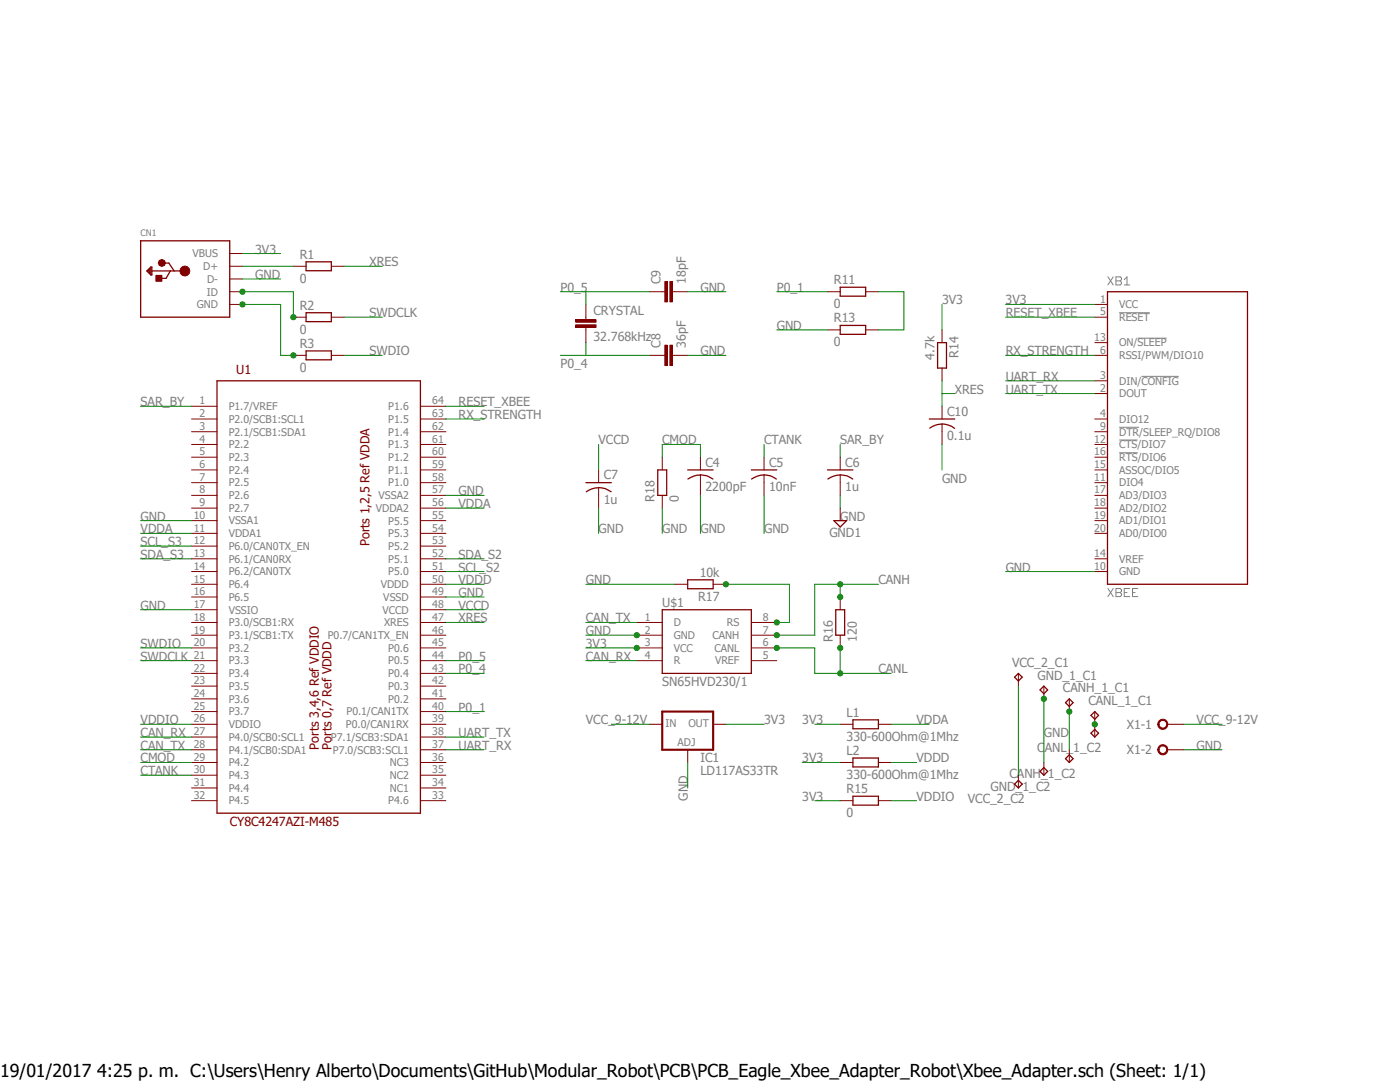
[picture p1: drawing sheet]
<svg xmlns="http://www.w3.org/2000/svg" width="279mm" height="216mm" viewBox="0 0 279 216" stroke-linecap="round" stroke-linejoin="round" font-family="sans-serif">
<path d="M27.4 45.3l224.6 120.2M252 45.3l-224.6 120.2" fill="none" stroke="#fff" stroke-width=".2"/>
<g fill="none" stroke="#808080" stroke-width=".2">
<path d="M221.1 55.2l1.1 1.7M222.2 55.2l-1.1 1.7M222.7 55.2h.9l.2 .3v.3l-.2 .2 .2 .3v.3l-.2 .3h-.9zM222.7 56h.9M224.4 56.9h1.1M224.4 55.8l.5-.6v1.7M223.4 62.4h6M227 67.5h5.8M227.8 75.1h7.4M223.4 85.3h3.9M223.4 87.8h3.6M223.4 90.3h3.7"/>
<path d="M221.1 117.4l1.1 1.6M222.2 117.4l-1.1 1.6M222.7 117.4h.9l.2 .3v.3l-.2 .2 .2 .3v.3l-.2 .2h-.9zM222.7 118.2h.9M224.4 118.2h.5M225.5 117.4h-1.1v1.6h1.1M226 118.2h.5M227.1 117.4h-1.1v1.6h1.1"/>
</g>
<g fill="none" stroke="#800000" stroke-width=".2">
<path d="M38.2 81.1h5.1M38.2 83.6h5.1M38.2 86.1h5.1M38.2 88.7h5.1M38.2 91.2h5.1M38.2 93.8h5.1M38.2 96.3h5.1M38.2 98.8h5.1M83.9 81.1h5.1M83.9 83.6h5.1M83.9 86.1h5.1M83.9 88.7h5.1"/>
<path d="M83.9 91.2h5.1M83.9 93.8h5.1M83.9 96.3h5.1M83.9 98.8h5.1M38.2 101.4h5.1M38.2 103.9h5.1M38.2 106.4h5.1M38.2 109h5.1M38.2 111.5h5.1M38.2 114h5.1M38.2 116.6h5.1M38.2 119.1h5.1"/>
<path d="M83.9 101.4h5.1M83.9 103.9h5.1M83.9 106.4h5.1M83.9 109h5.1M83.9 111.5h5.1M83.9 114h5.1M83.9 116.6h5.1M83.9 119.1h5.1M38.2 121.7h5.1M38.2 124.2h5.1M38.2 126.7h5.1M38.2 129.3h5.1"/>
<path d="M38.2 131.8h5.1M38.2 134.4h5.1M38.2 136.9h5.1M38.2 139.4h5.1M83.9 121.7h5.1M83.9 124.2h5.1M83.9 126.7h5.1M83.9 129.3h5.1M83.9 131.8h5.1M83.9 134.4h5.1M83.9 136.9h5.1M83.9 139.4h5.1"/>
<path d="M127.1 124.2h5.1M127.1 126.7h5.1M127.1 129.3h5.1M127.1 131.8h5.1M149.9 124.2h5.1M149.9 126.7h5.1M149.9 129.3h5.1M149.9 131.8h5.1M38.2 142h5.1M38.2 144.5h5.1M38.2 147.1h5.1M38.2 149.6h5.1"/>
<path d="M38.2 152.1h5.1M38.2 154.7h5.1M38.2 157.2h5.1M38.2 159.8h5.1M83.9 142h5.1M83.9 144.5h5.1M83.9 147.1h5.1M83.9 149.6h5.1M83.9 152.1h5.1M83.9 154.7h5.1M83.9 157.2h5.1M83.9 159.8h5.1"/>
</g>
<path d="M28 48h17.8v15.3h-17.7v-15.3M29.3 54.1l.8-.8h.2v1.6h-.2zM29.5 54.1l.4-.4v.8l-.2-.4M30.1 53.3v1.4M30.3 54.1h6.6M32.7 52.5h1l1.1 1.6M34 54.1l-.9 1.4h-1.1M43.3 76h40.6v86.3h-40.6zM132.2 121.7h17.7v12.7h-17.7z" fill="none" stroke="#800000" stroke-width=".25"/>
<circle cx="36.9" cy="54.1" r="1" fill="#800000"/>
<circle cx="36.9" cy="54.1" r="1" fill="none" stroke="#800000" stroke-width=".2"/>
<circle cx="32.3" cy="52.5" r=".71" fill="#800000"/>
<circle cx="32.3" cy="52.5" r=".71" fill="none" stroke="#800000" stroke-width=".2"/>
<path d="M31.1 54.9h1.2v1.2h-1.2z" fill-rule="evenodd" fill="#800000"/>
<g fill="none" stroke="#800000" stroke-width=".2">
<path d="M31.1 54.9h1.2v1.2h-1.2zM45.8 53.1h2.6M45.8 55.7h2.6M45.8 50.6h2.6M45.8 58.2h2.6M58.5 53.1h2.6M66.1 53.1h2.6M165.1 58.2h2.6M172.8 58.2h2.5M45.8 60.7h2.6M58.5 63.3h2.6M58.5 70.9h2.6"/>
<path d="M66.1 63.3h2.6M66.1 70.9h2.6M116.9 63.3v.5M116.9 65.3v.5M165.1 65.8h2.6M172.8 65.8h2.5M132.2 91.2v2.6M132.2 98.8v2.6M139.8 91.2v2.6M139.8 94.8v4M152.5 91.2v2.6M152.5 94.8v4"/>
<path d="M167.7 91.2v2.6M167.7 94.8v4M134.7 116.6h2.5M142.3 116.6h2.6M167.7 101.4v2.5M167.7 119.1v2.6M167.7 126.7v2.6M203.2 134.4v2.5M208.3 136.9v2.5M213.4 139.4v2.6M218.5 142v2.5"/>
</g>
<g fill="none" stroke="#800000" stroke-width=".25">
<path d="M61.1 52.2h5v1.8h-5zM167.7 57.3h5.1v1.8h-5.1zM61.1 62.4h5v1.8h-5zM61.1 70h5v1.8h-5zM167.7 64.9h5.1v1.8h-5.1zM131.3 93.8h1.8v5h-1.8zM137.2 93.8h5.1M139.8 94.7a4 4 0 0 1 2.5 .9M139.8 94.8a4.4 4.4 0 0 0-2.5 .8M149.9 93.8h5.1M152.5 94.7a3.8 3.8 0 0 1 2.4 .9M152.5 94.8a4.4 4.4 0 0 0-2.5 .8"/>
<path d="M165.1 93.8h5.1M167.7 94.7a3.8 3.8 0 0 1 2.5 .9M167.7 94.8a4.4 4.4 0 0 0-2.5 .8M137.2 115.7h5.1v1.8h-5.1zM166.4 103.9h2.6l-1.3 1.3zM166.8 121.7h1.8v5h-1.8zM203.2 134.4l.8 .7-.8 .8-.7-.8zM207.6 137.7l.7-.8 .8 .8-.8 .7zM212.6 140.2l.8-.8 .8 .8-.8 .8zM218.5 142l.7 .7-.7 .8-.8-.8z"/>
</g>
<path d="M114.9 64.8h4.1v.5h-4.1z" fill-rule="evenodd" fill="#800000"/>
<path d="M114.9 64.8h4.1v.5h-4.1z" fill="none" stroke="#800000" stroke-width=".2"/>
<path d="M114.9 63.8h4.1v.5h-4.1z" fill-rule="evenodd" fill="#800000"/>
<path d="M114.9 63.8h4.1v.5h-4.1zM116.9 60.7v2.6M116.9 65.8v2.6M132.2 70.9h.5M134.2 70.9h.5" fill="none" stroke="#800000" stroke-width=".2"/>
<path d="M133.7 68.9h.5v4h-.5z" fill-rule="evenodd" fill="#800000"/>
<path d="M133.7 68.9h.5v4h-.5z" fill="none" stroke="#800000" stroke-width=".2"/>
<path d="M132.7 68.9h.5v4h-.5z" fill-rule="evenodd" fill="#800000"/>
<path d="M132.2 58.2h.5M134.2 58.2h.5M129.6 70.9h2.6M132.7 68.9h.5v4h-.5zM134.7 70.9h2.5" fill="none" stroke="#800000" stroke-width=".2"/>
<path d="M133.7 56.2h.5v4h-.5z" fill-rule="evenodd" fill="#800000"/>
<path d="M133.7 56.2h.5v4h-.5z" fill="none" stroke="#800000" stroke-width=".2"/>
<path d="M132.7 56.2h.5v4h-.5z" fill-rule="evenodd" fill="#800000"/>
<g fill="none" stroke="#800000" stroke-width=".2">
<path d="M129.6 58.2h2.6M132.7 56.2h.5v4h-.5zM134.7 58.2h2.5M188 65.8v2.6M188 73.4v2.6M119.5 93.8v2.5M119.5 97.3v4.1M188 81.1v2.5M188 84.6v4.1M129.6 144.5h2.6M137.2 149.6v2.5M142.3 144.5h2.6"/>
<path d="M167.7 144.5h2.5M167.7 152.1h2.5M167.7 159.8h2.5M175.3 144.5h2.5M175.3 152.1h2.5M175.3 159.8h2.5M233 144.5h.7"/>
</g>
<path d="M187.1 68.4h1.8v5h-1.8zM116.9 96.3h5.1M119.5 97.3a4 4 0 0 1 2.5 .8M119.5 97.3a4.1 4.1 0 0 0-2.5 .8M185.5 83.6h5M188 84.6a4.5 4.5 0 0 1 2.5 .9M188 84.6a4.1 4.1 0 0 0-2.5 .8M170.2 143.6h5.1v1.8h-5.1zM170.2 151.3h5.1v1.7h-5.1zM170.2 158.9h5.1v1.8h-5.1z" fill="none" stroke="#800000" stroke-width=".25"/>
<path d="M132.2 142h10.1v7.6h-10.1z" fill="none" stroke="#800000" stroke-width=".42"/>
<path d="M231.4 143.8a1.01 1.01 0 0 1 1.6 .2 1.01 1.01 0 0 1-.7 1.5 1.01 1.01 0 0 1-1.2-1h.2a.78 .78 0 0 1 1.1-.6 .78 .78 0 0 1 .2 1.2 .78 .78 0 0 1-1.2-.3l-.1-.3h-.2z" fill-rule="evenodd" fill="#800000"/>
<path d="M231.4 143.8a1.01 1.01 0 0 1 1.6 .2 1.01 1.01 0 0 1-.7 1.5 1.01 1.01 0 0 1-1.2-1h.2a.78 .78 0 0 1 1.1-.6 .78 .78 0 0 1 .2 1.2 .78 .78 0 0 1-1.2-.3l-.1-.3h-.2zM233 149.6h.7M233.7 144.5h2.6" fill="none" stroke="#800000" stroke-width=".2"/>
<path d="M231.4 148.8a1.01 1.01 0 0 1 1.6 .3 1.01 1.01 0 0 1-.7 1.5 1.01 1.01 0 0 1-1.2-1h.2a.78 .78 0 0 1 1.1-.7 .78 .78 0 0 1 .2 1.3 .78 .78 0 0 1-1.2-.3l-.1-.3h-.2z" fill-rule="evenodd" fill="#800000"/>
<g fill="none" stroke="#800000" stroke-width=".2">
<path d="M218.5 60.7h2.5M218.5 78.5h2.5M218.5 76h2.5M218.5 63.3h2.5M218.5 70.9h2.5M218.5 68.4h2.5M218.5 83.6h2.5M218.5 86.1h2.5M218.5 96.3h2.5M218.5 88.7h2.5M218.5 93.8h2.5M218.5 91.2h2.5"/>
<path d="M218.5 98.8h2.5M218.5 114h2.5M218.5 111.5h2.5M218.5 101.4h2.5M218.5 103.9h2.5M218.5 106.4h2.5M203.2 154.7v2.5M208.3 152.1v2.6M213.4 149.6v2.5M218.5 144.5v2.6M231.4 148.8a1.01 1.01 0 0 1 1.6 .3 1.01 1.01 0 0 1-.7 1.5 1.01 1.01 0 0 1-1.2-1h.2a.78 .78 0 0 1 1.1-.7 .78 .78 0 0 1 .2 1.3 .78 .78 0 0 1-1.2-.3l-.1-.3h-.2zM233.7 149.6h2.6"/>
</g>
<path d="M221 58.2h28v58.4h-28zM203.2 155.7l.8 .8-.8 .7-.7-.7zM207.6 153.9l.7-.7 .8 .7-.8 .8zM212.6 151.4l.8-.8 .8 .8-.8 .7zM217.7 146.3l.8-.8 .7 .8-.7 .8z" fill="none" stroke="#800000" stroke-width=".25"/>
<path d="M48.4 58.2h10.1v5.1" fill="none" stroke="#008000" stroke-width=".2"/>
<circle cx="48.4" cy="58.2" r=".51" fill="#008000"/>
<circle cx="48.4" cy="58.2" r=".51" fill="none" stroke="#008000" stroke-width=".2"/>
<circle cx="58.5" cy="63.3" r=".51" fill="#008000"/>
<g fill="none" stroke="#008000" stroke-width=".2">
<path d="M48.4 60.7h7.6v10.2h2.5"/>
<circle cx="58.5" cy="63.3" r=".51"/>
</g>
<circle cx="48.4" cy="60.7" r=".51" fill="#008000"/>
<circle cx="48.4" cy="60.7" r=".51" fill="none" stroke="#008000" stroke-width=".2"/>
<circle cx="58.5" cy="70.9" r=".51" fill="#008000"/>
<g fill="none" stroke="#008000" stroke-width=".2">
<path d="M68.7 53.1h7.6M68.7 63.3h7.6M68.7 70.9h7.6M188 76v5.1M188 78.5h2.5M28.1 131.8h10.1M28.1 129.3h10.1M89 124.2h7.6M116.9 124.2h10.2M116.9 131.8h10.2M155 129.3h7.6v5.1h15.2M167.7 129.3v5.1"/>
<path d="M28.1 149.6h10.1M28.1 147.1h10.1"/>
<circle cx="58.5" cy="70.9" r=".51"/>
</g>
<circle cx="167.7" cy="134.4" r=".51" fill="#008000"/>
<circle cx="167.7" cy="134.4" r=".51" fill="none" stroke="#008000" stroke-width=".2"/>
<circle cx="167.7" cy="129.3" r=".51" fill="#008000"/>
<circle cx="167.7" cy="129.3" r=".51" fill="none" stroke="#008000" stroke-width=".2"/>
<circle cx="155" cy="129.3" r=".51" fill="#008000"/>
<circle cx="155" cy="129.3" r=".51" fill="none" stroke="#008000" stroke-width=".2"/>
<circle cx="218.5" cy="144.5" r=".51" fill="#008000"/>
<g fill="none" stroke="#008000" stroke-width=".2">
<path d="M144.9 116.6h12.7v7.6h-2.6"/>
<circle cx="218.5" cy="144.5" r=".51"/>
</g>
<circle cx="155" cy="124.2" r=".51" fill="#008000"/>
<circle cx="155" cy="124.2" r=".51" fill="none" stroke="#008000" stroke-width=".2"/>
<circle cx="144.9" cy="116.6" r=".51" fill="#008000"/>
<g fill="none" stroke="#008000" stroke-width=".2">
<path d="M167.7 119.1v-2.5h-5.1v10.1h-7.6"/>
<circle cx="144.9" cy="116.6" r=".51"/>
</g>
<circle cx="167.7" cy="116.6" r=".51" fill="#008000"/>
<circle cx="167.7" cy="116.6" r=".51" fill="none" stroke="#008000" stroke-width=".2"/>
<circle cx="167.7" cy="119.1" r=".51" fill="#008000"/>
<circle cx="167.7" cy="119.1" r=".51" fill="none" stroke="#008000" stroke-width=".2"/>
<circle cx="155" cy="126.7" r=".51" fill="#008000"/>
<g fill="none" stroke="#008000" stroke-width=".2">
<path d="M167.7 116.6h7.6M213.4 142v7.6"/>
<circle cx="155" cy="126.7" r=".51"/>
</g>
<circle cx="213.4" cy="142" r=".51" fill="#008000"/>
<g fill="none" stroke="#008000" stroke-width=".2">
<path d="M28.1 81.1h10.1M89 98.8h7.6M132.2 91.2v-2.5h7.6v2.5M152.5 88.7v2.5M167.7 88.7v2.5M28.1 103.9h10.1M28.1 121.7h10.1M116.9 126.7h10.2M28.1 152.1h10.1M28.1 154.7h10.1"/>
<circle cx="213.4" cy="142" r=".51"/>
</g>
<circle cx="127.1" cy="126.7" r=".51" fill="#008000"/>
<g fill="none" stroke="#008000" stroke-width=".2">
<path d="M48.4 55.7h7.6M137.2 58.2h7.7M137.2 70.9h7.7M155 65.8h10.1M139.8 98.8v7.6M152.5 98.8v7.6M167.7 98.8v2.6M188 88.7v5.1M89 119.1h7.6M116.9 116.6h17.8M119.5 101.4v5M132.2 101.4v5"/>
<path d="M200.7 114h17.8M208.3 139.4v12.7M137.2 152.1v5.1M236.3 149.6h7.6"/>
<circle cx="127.1" cy="126.7" r=".51"/>
</g>
<circle cx="208.3" cy="139.4" r=".51" fill="#008000"/>
<g fill="none" stroke="#008000" stroke-width=".2">
<path d="M116.9 129.3h10.2M144.9 144.5h7.6M160.1 152.1h7.6M162.6 144.5h5.1M162.6 159.8h5.1"/>
<circle cx="208.3" cy="139.4" r=".51"/>
</g>
<circle cx="127.1" cy="129.3" r=".51" fill="#008000"/>
<g fill="none" stroke="#008000" stroke-width=".2">
<path d="M48.4 50.6h7.6M48.4 53.1h10.1M111.8 58.2h17.8M116.9 58.2v2.5M155 58.2h10.1M175.3 58.2h5.1v7.6h-5.1M111.8 70.9h17.8M116.9 68.4v2.5M188 60.7v5.1M200.7 60.7h17.8M200.7 70.9h17.8M200.7 78.5h17.8"/>
<path d="M200.7 76h17.8M200.7 63.3h17.8M89 81.1h7.6M89 83.6h7.6M119.5 88.7v5.1M28.1 106.4h10.1M28.1 109h10.1M28.1 111.5h10.1M89 116.6h7.6M89 101.4h7.6M89 111.5h7.6M89 114h7.6"/>
<path d="M89 131.8h7.6M89 134.4h7.6M89 121.7h7.6M203.2 136.9v17.8M28.1 144.5h10.1M89 142h7.6M89 147.1h7.6M89 149.6h7.6M122 144.5h7.6M177.8 144.5h7.7M177.8 152.1h5.1M177.8 159.8h5.1"/>
<path d="M236.3 144.5h7.6"/>
<circle cx="127.1" cy="129.3" r=".51"/>
</g>
<text font-size="3.6" x="0" y="214.9">19/01/2017 4:25 p. m. C:\Users\Henry Alberto\Documents\GitHub\Modular_Robot\PCB\PCB_Eagle_Xbee_Adapter_Robot\Xbee_Adapter.sch (Sheet: 1/1)</text>
<g font-size="2.5" fill="#808080">
<text x="50.9" y="50.6">3V3</text>
<text x="59.8" y="51.6">R1</text>
<text x="73.7" y="53.1">XRES</text>
<text x="50.9" y="55.7">GND</text>
<text x="59.8" y="56.4">0</text>
<text x="111.8" y="58.2">P0_5</text>
<text x="131.8" y="56.7" transform="rotate(-90 131.8 56.7)">C9</text>
<text x="136.9" y="56.7" transform="rotate(-90 136.9 56.7)">18pF</text>
<text x="139.8" y="58.2">GND</text>
<text x="155" y="58.2">P0_1</text>
<text x="166.4" y="56.7">R11</text>
<text x="59.8" y="61.8">R2</text>
<text x="73.7" y="63.3">SWDCLK</text>
<text x="118.5" y="62.9">CRYSTAL</text>
<text x="155" y="65.8">GND</text>
<text x="166.4" y="61.5">0</text>
<text x="166.4" y="64.3">R13</text>
<text x="188" y="60.7">3V3</text>
<text x="200.7" y="60.7">3V3</text>
<text x="200.7" y="63.3">RESET_XBEE</text>
<text x="59.8" y="66.6">0</text>
<text x="59.8" y="69.4">R3</text>
<text x="73.7" y="70.9">SWDIO</text>
<text x="118.5" y="68">32.768kHz</text>
<text x="131.8" y="69.4" transform="rotate(-90 131.8 69.4)">C8</text>
<text x="136.9" y="69.4" transform="rotate(-90 136.9 69.4)">36pF</text>
<text x="139.8" y="70.9">GND</text>
<text x="166.4" y="69.1">0</text>
<text x="186.5" y="71.8" transform="rotate(-90 186.5 71.8)">4.7k</text>
<text x="191.3" y="71.4" transform="rotate(-90 191.3 71.4)">R14</text>
<text x="200.7" y="70.9">RX_STRENGTH</text>
<text x="59.8" y="74.2">0</text>
<text x="111.8" y="73.4">P0_4</text>
<text x="200.7" y="76">UART_RX</text>
<text x="28.1" y="81.1">SAR_BY</text>
<text x="91.5" y="81.1">RESET_XBEE</text>
<text x="91.5" y="83.6">RX_STRENGTH</text>
<text x="189" y="83">C10</text>
<text x="190.5" y="78.5">XRES</text>
<text x="200.7" y="78.5">UART_TX</text>
<text x="119.5" y="88.7">VCCD</text>
<text x="132.2" y="88.7">CMOD</text>
<text x="152.5" y="88.7">CTANK</text>
<text x="167.7" y="88.7">SAR_BY</text>
<text x="189" y="87.8">0.1u</text>
<text x="120.5" y="95.7">C7</text>
<text x="140.8" y="93.1">C4</text>
<text x="153.5" y="93.1">C5</text>
<text x="168.7" y="93.1">C6</text>
<text x="91.5" y="98.8">GND</text>
<text x="91.5" y="101.4">VDDA</text>
<text x="120.5" y="100.5">1u</text>
<text x="130.6" y="100.1" transform="rotate(-90 130.6 100.1)">R18</text>
<text x="135.5" y="100.1" transform="rotate(-90 135.5 100.1)">0</text>
<text x="140.8" y="98">2200pF</text>
<text x="153.5" y="98">10nF</text>
<text x="168.7" y="98">1u</text>
<text x="188" y="96.3">GND</text>
<text x="28.1" y="103.9">GND</text>
<text x="28.1" y="106.4">VDDA</text>
<text x="119.5" y="106.4">GND</text>
<text x="132.2" y="106.4">GND</text>
<text x="139.8" y="106.4">GND</text>
<text x="152.5" y="106.4">GND</text>
<text x="165.5" y="107.1">GND1</text>
<text x="167.7" y="103.9">GND</text>
<text x="28.1" y="109">SCL_S3</text>
<text x="28.1" y="111.5">SDA_S3</text>
<text x="91.5" y="111.5">SDA_S2</text>
<text x="91.5" y="119.1">GND</text>
<text x="91.5" y="116.6">VDDD</text>
<text x="91.5" y="114">SCL_S2</text>
<text x="116.9" y="116.6">GND</text>
<text x="139.3" y="119.9">R17</text>
<text x="139.7" y="115.1">10k</text>
<text x="175.3" y="116.6">CANH</text>
<text x="200.7" y="114">GND</text>
<text x="28.1" y="121.7">GND</text>
<text x="91.5" y="124.2">XRES</text>
<text x="91.5" y="121.7">VCCD</text>
<text x="116.9" y="124.2">CAN_TX</text>
<text x="132.2" y="121.2">U$1</text>
<text x="28.1" y="131.8">SWDCLK</text>
<text x="28.1" y="129.3">SWDIO</text>
<text x="91.5" y="131.8">P0_5</text>
<text x="116.9" y="131.8">CAN_RX</text>
<text x="116.9" y="126.7">GND</text>
<text x="116.9" y="129.3">3V3</text>
<text x="166.2" y="128" transform="rotate(-90 166.2 128)">R16</text>
<text x="171" y="128" transform="rotate(-90 171 128)">120</text>
<text x="91.5" y="134.4">P0_4</text>
<text x="132.2" y="136.9">SN65HVD230/1</text>
<text x="175.3" y="134.4">CANL</text>
<text x="202" y="133.1">VCC_2_C1</text>
<text x="207.1" y="135.6">GND_1_C1</text>
<text x="91.5" y="142">P0_1</text>
<text x="169" y="143">L1</text>
<text x="212.1" y="138.2">CANH_1_C1</text>
<text x="217.2" y="140.7">CANL_1_C1</text>
<text x="28.1" y="149.6">CAN_TX</text>
<text x="28.1" y="147.1">CAN_RX</text>
<text x="28.1" y="144.5">VDDIO</text>
<text x="91.5" y="147.1">UART_TX</text>
<text x="91.5" y="149.6">UART_RX</text>
<text x="116.9" y="144.5">VCC_9-12V</text>
<text x="152.5" y="144.5">3V3</text>
<text x="160.1" y="144.5">3V3</text>
<text x="169" y="147.8">330-600Ohm@1Mhz</text>
<text x="182.9" y="144.5">VDDA</text>
<text x="208.3" y="147.1">GND</text>
<text x="224.9" y="145.4">X1-1</text>
<text x="238.8" y="149.6">GND</text>
<text x="238.8" y="144.5">VCC_9-12V</text>
<text x="28.1" y="152.1">CMOD</text>
<text x="28.1" y="154.7">CTANK</text>
<text x="139.8" y="154.7">LD117AS33TR</text>
<text x="139.8" y="152.1">IC1</text>
<text x="160.1" y="152.1">3V3</text>
<text x="169" y="155.5">330-600Ohm@1Mhz</text>
<text x="169" y="150.6">L2</text>
<text x="182.9" y="152.1">VDDD</text>
<text x="201.5" y="155.2">CANH_1_C2</text>
<text x="207" y="150.1">CANL_1_C2</text>
<text x="224.9" y="150.5">X1-2</text>
<text x="137.2" y="159.8" transform="rotate(-90 137.2 159.8)">GND</text>
<text x="160.1" y="159.8">3V3</text>
<text x="169" y="158.2">R15</text>
<text x="182.9" y="159.8">VDDIO</text>
<text x="193.2" y="160.3">VCC_2_C2</text>
<text x="197.7" y="157.7">GND_1_C2</text>
<text x="169" y="163.1">0</text>
</g>
<g font-size="2.5" fill="#800000">
<text x="47.1" y="74.7">U1</text>
<text x="73.7" y="109" transform="rotate(-90 73.7 109)">Ports 1,2,5 Ref VDDA</text>
<text x="63.6" y="149.6" transform="rotate(-90 63.6 149.6)">Ports 3,4,6 Ref VDDIO</text>
<text x="66.2" y="149.6" transform="rotate(-90 66.2 149.6)">Ports 0,7 Ref VDDD</text>
<text x="45.8" y="164.8">CY8C4247AZI-M485</text>
</g>
<g font-size="2.1" fill="#808080">
<text x="38.4" y="51.3">VBUS</text>
<text x="40.6" y="53.9">D+</text>
<text x="41.3" y="59">ID</text>
<text x="41.3" y="56.4">D-</text>
<text x="39.3" y="61.5">GND</text>
<text x="219.5" y="60.4">1</text>
<text x="219.5" y="62.9">5</text>
<text x="223.4" y="61.5">VCC</text>
<text x="223.4" y="64">RESET</text>
<text x="218.4" y="68">13</text>
<text x="219.5" y="70.6">6</text>
<text x="223.4" y="71.7">RSSI/PWM/DIO10</text>
<text x="223.4" y="69.1">ON/SLEEP</text>
<text x="219.5" y="75.7">3</text>
<text x="223.4" y="76.7">DIN/CONFIG</text>
<text x="39.8" y="80.7">1</text>
<text x="39.8" y="83.2">2</text>
<text x="45.6" y="81.8">P1.7/VREF</text>
<text x="77.5" y="81.8">P1.6</text>
<text x="86.3" y="83.2">63</text>
<text x="86.3" y="80.7">64</text>
<text x="219.5" y="78.2">2</text>
<text x="219.5" y="83.2">4</text>
<text x="223.4" y="79.3">DOUT</text>
<text x="39.8" y="85.8">3</text>
<text x="39.8" y="88.3">4</text>
<text x="45.6" y="84.4">P2.0/SCB1:SCL1</text>
<text x="45.6" y="86.9">P2.1/SCB1:SDA1</text>
<text x="45.6" y="89.4">P2.2</text>
<text x="77.5" y="89.4">P1.3</text>
<text x="77.5" y="86.9">P1.4</text>
<text x="77.5" y="84.4">P1.5</text>
<text x="86.3" y="88.3">61</text>
<text x="86.3" y="85.8">62</text>
<text x="218.4" y="88.3">12</text>
<text x="219.5" y="85.8">9</text>
<text x="223.4" y="84.4">DIO12</text>
<text x="223.4" y="86.9">DTR/SLEEP_RQ/DIO8</text>
<text x="223.4" y="89.4">CTS/DIO7</text>
<text x="39.8" y="90.8">5</text>
<text x="39.8" y="93.4">6</text>
<text x="39.8" y="95.9">7</text>
<text x="45.6" y="92">P2.3</text>
<text x="45.6" y="94.5">P2.4</text>
<text x="77.5" y="94.5">P1.1</text>
<text x="77.5" y="92">P1.2</text>
<text x="86.3" y="95.9">58</text>
<text x="86.3" y="93.4">59</text>
<text x="86.3" y="90.8">60</text>
<text x="218.4" y="95.9">11</text>
<text x="218.4" y="93.4">15</text>
<text x="218.4" y="90.8">16</text>
<text x="223.4" y="94.5">ASSOC/DIO5</text>
<text x="223.4" y="92">RTS/DIO6</text>
<text x="39.8" y="98.5">8</text>
<text x="39.8" y="101">9</text>
<text x="45.6" y="97.1">P2.5</text>
<text x="45.6" y="99.6">P2.6</text>
<text x="75.5" y="99.6">VSSA2</text>
<text x="77.5" y="97.1">P1.0</text>
<text x="86.3" y="101">56</text>
<text x="86.3" y="98.5">57</text>
<text x="218.4" y="98.5">17</text>
<text x="218.4" y="101">18</text>
<text x="223.4" y="97.1">DIO4</text>
<text x="223.4" y="99.6">AD3/DIO3</text>
<text x="38.7" y="103.5">10</text>
<text x="38.7" y="106.1">11</text>
<text x="45.6" y="102.1">P2.7</text>
<text x="45.6" y="104.6">VSSA1</text>
<text x="45.6" y="107.2">VDDA1</text>
<text x="75" y="102.1">VDDA2</text>
<text x="77.5" y="107.2">P5.3</text>
<text x="77.5" y="104.7">P5.5</text>
<text x="86.3" y="106.1">54</text>
<text x="86.3" y="103.5">55</text>
<text x="218.4" y="103.5">19</text>
<text x="218.4" y="106.1">20</text>
<text x="223.4" y="102.1">AD2/DIO2</text>
<text x="223.4" y="104.6">AD1/DIO1</text>
<text x="223.4" y="107.2">AD0/DIO0</text>
<text x="38.7" y="108.6">12</text>
<text x="38.7" y="111.2">13</text>
<text x="38.7" y="113.7">14</text>
<text x="45.6" y="109.7">P6.0/CAN0TX_EN</text>
<text x="45.6" y="112.3">P6.1/CAN0RX</text>
<text x="77.5" y="112.3">P5.1</text>
<text x="77.5" y="109.7">P5.2</text>
<text x="86.3" y="113.7">51</text>
<text x="86.3" y="111.2">52</text>
<text x="86.3" y="108.6">53</text>
<text x="218.4" y="113.7">10</text>
<text x="218.4" y="111.2">14</text>
<text x="223.4" y="112.3">VREF</text>
<text x="38.7" y="116.2">15</text>
<text x="38.7" y="118.8">16</text>
<text x="45.6" y="114.8">P6.2/CAN0TX</text>
<text x="45.6" y="117.3">P6.4</text>
<text x="45.6" y="119.9">P6.5</text>
<text x="76" y="117.3">VDDD</text>
<text x="76.5" y="119.9">VSSD</text>
<text x="77.5" y="114.8">P5.0</text>
<text x="86.3" y="118.8">49</text>
<text x="86.3" y="116.2">50</text>
<text x="223.4" y="114.8">GND</text>
<text x="38.7" y="121.3">17</text>
<text x="38.7" y="123.9">18</text>
<text x="45.6" y="122.4">VSSIO</text>
<text x="45.6" y="125">P3.0/SCB1:RX</text>
<text x="76.3" y="122.4">VCCD</text>
<text x="76.7" y="125">XRES</text>
<text x="86.3" y="123.9">47</text>
<text x="86.3" y="121.3">48</text>
<text x="128.7" y="123.9">1</text>
<text x="134.5" y="125">D</text>
<text x="145.1" y="125">RS</text>
<text x="152.3" y="123.9">8</text>
<text x="38.7" y="126.4">19</text>
<text x="38.7" y="128.9">20</text>
<text x="38.7" y="131.5">21</text>
<text x="45.6" y="127.5">P3.1/SCB1:TX</text>
<text x="45.6" y="130">P3.2</text>
<text x="65.4" y="127.5">P0.7/CAN1TX_EN</text>
<text x="77.5" y="130">P0.6</text>
<text x="86.3" y="131.5">44</text>
<text x="86.3" y="128.9">45</text>
<text x="86.3" y="126.4">46</text>
<text x="128.7" y="126.4">2</text>
<text x="128.7" y="128.9">3</text>
<text x="128.7" y="131.5">4</text>
<text x="134.5" y="127.5">GND</text>
<text x="134.5" y="130">VCC</text>
<text x="142.2" y="127.5">CANH</text>
<text x="142.6" y="130">CANL</text>
<text x="152.3" y="126.4">7</text>
<text x="152.3" y="128.9">6</text>
<text x="152.3" y="131.5">5</text>
<text x="38.7" y="134">22</text>
<text x="38.7" y="136.6">23</text>
<text x="45.6" y="132.6">P3.3</text>
<text x="45.6" y="135.1">P3.4</text>
<text x="45.6" y="137.7">P3.5</text>
<text x="77.5" y="137.7">P0.3</text>
<text x="77.5" y="135.1">P0.4</text>
<text x="77.5" y="132.6">P0.5</text>
<text x="86.3" y="136.6">42</text>
<text x="86.3" y="134">43</text>
<text x="134.5" y="132.6">R</text>
<text x="142.7" y="132.6">VREF</text>
<text x="38.7" y="139.1">24</text>
<text x="38.7" y="141.6">25</text>
<text x="45.6" y="140.2">P3.6</text>
<text x="45.6" y="142.7">P3.7</text>
<text x="69.1" y="142.7">P0.1/CAN1TX</text>
<text x="77.5" y="140.2">P0.2</text>
<text x="86.3" y="141.6">40</text>
<text x="86.3" y="139.1">41</text>
<text x="38.7" y="144.1">26</text>
<text x="38.7" y="146.7">27</text>
<text x="38.7" y="149.2">28</text>
<text x="45.6" y="145.3">VDDIO</text>
<text x="45.6" y="147.8">P4.0/SCB0:SCL1</text>
<text x="66" y="147.8">P7.1/SCB3:SDA1</text>
<text x="69" y="145.3">P0.0/CAN1RX</text>
<text x="86.3" y="149.2">37</text>
<text x="86.3" y="146.7">38</text>
<text x="86.3" y="144.1">39</text>
<text x="132.8" y="145.2">IN</text>
<text x="135.2" y="148.8">ADJ</text>
<text x="137.4" y="145.2">OUT</text>
<text x="38.7" y="151.8">29</text>
<text x="38.7" y="154.3">30</text>
<text x="45.6" y="150.4">P4.1/SCB0:SDA1</text>
<text x="45.6" y="152.9">P4.2</text>
<text x="45.6" y="155.4">P4.3</text>
<text x="66.4" y="150.4">P7.0/SCB3:SCL1</text>
<text x="77.8" y="155.4">NC2</text>
<text x="77.8" y="152.9">NC3</text>
<text x="86.3" y="154.3">35</text>
<text x="86.3" y="151.8">36</text>
<text x="38.7" y="156.8">31</text>
<text x="38.7" y="159.4">32</text>
<text x="45.6" y="158">P4.4</text>
<text x="45.6" y="160.5">P4.5</text>
<text x="77.5" y="160.5">P4.6</text>
<text x="77.8" y="158">NC1</text>
<text x="86.3" y="159.4">33</text>
<text x="86.3" y="156.8">34</text>
</g>
<text font-size="1.8" fill="#808080" x="28.1" y="47">CN1</text>
</svg>
